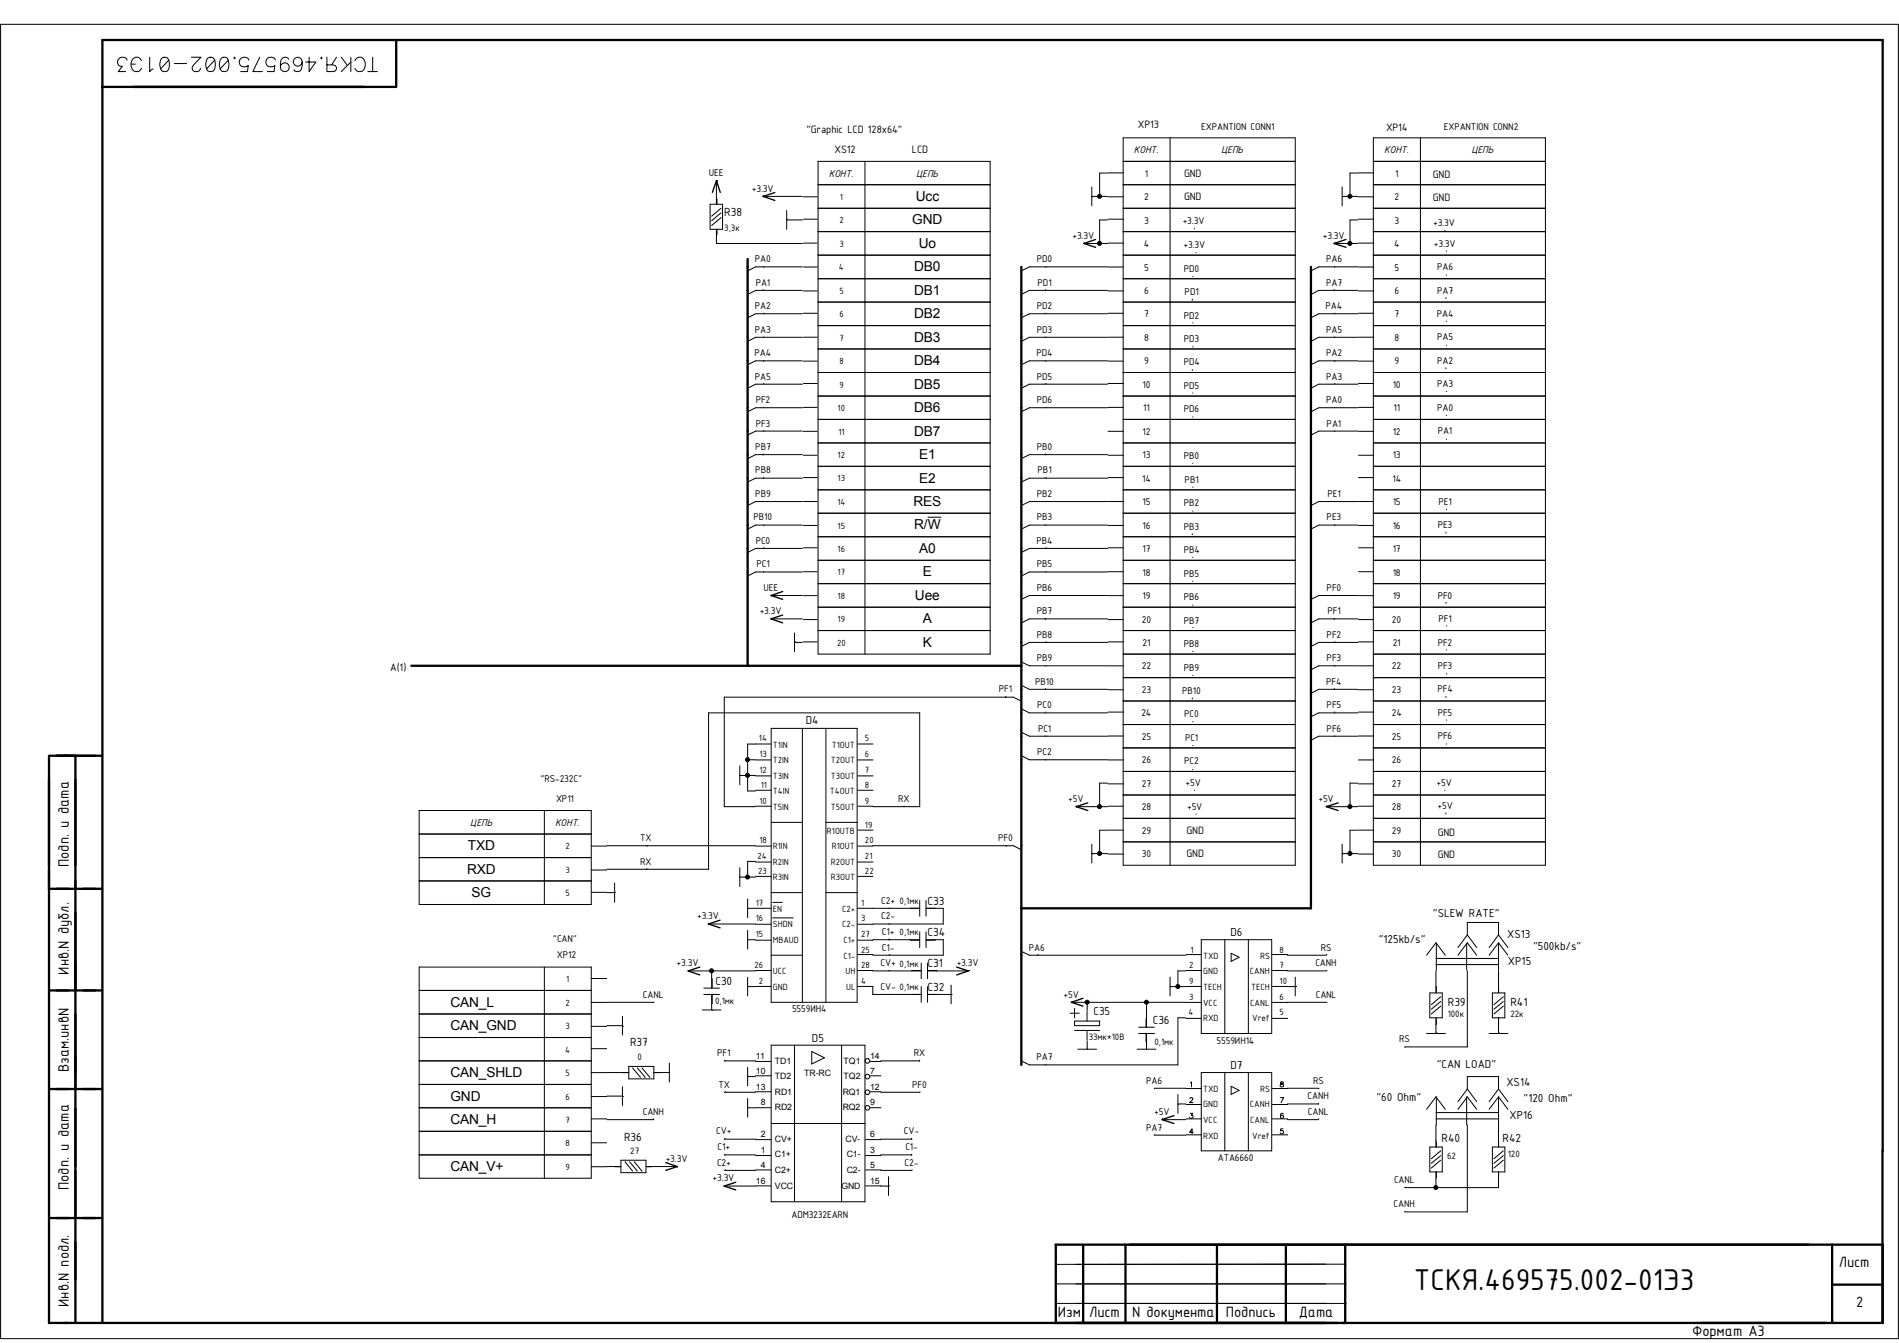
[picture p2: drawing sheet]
<svg xmlns="http://www.w3.org/2000/svg" width="420mm" height="297mm" viewBox="0 0 420 297" stroke-linecap="round" stroke-linejoin="round" font-family="sans-serif">
<g fill="none" stroke="#000" stroke-width=".51">
<path d="M22.6 19.2h64.9M87.6 8.8v10.4M165.4 57.3v89.9M225.9 59v176.5M289.9 59v141.9h-64M91 147.2h134.9M10.8 167.1v125.5h405.6v-17.1M11 167.1h11.6M16.7 167.1v125.5M11 196.6h5.7M16.9 196.6h5.7M11 219h5.7"/>
<path d="M16.9 219h5.7M11 240.8h5.7M16.9 240.8h5.7M416.3 254.5v38.1M416.4 254.5v-245.7h-393.8v283.8M11 269.4h5.7M16.9 269.4h5.7M233.4 275.3h183M233.5 275.5v17.1M239.6 275.5v17.1M248.9 275.5v17.1M269.2 275.5v17.1"/>
<path d="M284.4 275.5v17.1M297.5 275.3v17.1M405.2 275.3v17.3M405.3 284.1h11.1"/>
</g>
<g fill="none" stroke="#000" stroke-width=".22">
<path d="M.1 5.4h419.8v290.6h-419.8zM28.1 13.3a1.08 1.08 0 0 0-1.7-.4 1.08 1.08 0 0 0 .2 1.7h.5l-.9 1.2h1.6M29 14.2h.9M31.3 13.4a1.18 1.18 0 0 0-1.4-.7 1.18 1.18 0 0 0-.9 1.2 1.39 1.39 0 0 0 .3 1.5 1.39 1.39 0 0 0 1.5 .3l.5-.6M33.1 12.7v3.1l.8-.6M35.8 12.8a1.01 1.01 0 0 1 1.5 .5 2.86 2.86 0 0 1-.3 2.4 1.08 1.08 0 0 1-1.5-.5 2.52 2.52 0 0 1 .3-2.4zM37.3 13.3l-1.8 1.9M38.6 14.1h2.7M42.3 12.7h2.1l-1.4 1.5a1.01 1.01 0 0 0-.4 1.3 1.01 1.01 0 0 0 1.7-.3v-.1M46 12.8a1.01 1.01 0 0 1 1.5 .5 2.86 2.86 0 0 1-.3 2.4 1.08 1.08 0 0 1-1.5-.5 2.52 2.52 0 0 1 .3-2.4zM47.5 13.3l-1.8 1.9M49 12.8a1.01 1.01 0 0 1 1.5 .5 2.86 2.86 0 0 1-.3 2.4 1.08 1.08 0 0 1-1.5-.5 2.52 2.52 0 0 1 .3-2.4z"/>
<path d="M50.5 13.3l-1.8 1.9M51.9 12.7l.1 .1-.1 .2-.2-.2zM55 13.3a1.1 1.1 0 0 0-1.3-.6 1.1 1.1 0 0 0-.7 1.3 1.1 1.1 0 0 0 1.3 .8l.6-.3-.2 1.3h-1.5M57.4 12.7l-1.5 3.1h2.1M60.9 13.3a1.1 1.1 0 0 0-1.4-.6 1.1 1.1 0 0 0-.7 1.3 1.1 1.1 0 0 0 1.4 .8l.6-.3-.2 1.3h-1.5M63.8 13.1a.91 .91 0 0 0-1.3-.3 2.96 2.96 0 0 0-.4 2.6 .98 .98 0 0 0 1.6 .2 .98 .98 0 0 0-.3-1.6 .98 .98 0 0 0-1.4 .8M66.8 13.7a1 1 0 0 1-1.3 .9 1 1 0 0 1-.4-1.5 1 1 0 0 1 1.6 0 2.78 2.78 0 0 1-.3 2.6 .98 .98 0 0 1-1.4-.3M68.4 12.7v3.1l1.4-2.1h-2.2M71 8.8h9.7M71.1 12.7l.1 .1-.1 .2-.1-.2zM72.3 12.7v3.1l1.8-.1a.76 .76 0 0 0 0-1.2l-1.8-.1M74.4 12.7l-1 1.7"/>
<path d="M75.5 12.7l1.3 1.8M77.6 12.7v3.1M77.6 13.7l-2.1 2.1M78.5 13.4a1.18 1.18 0 0 1 1.3-.7 1.18 1.18 0 0 1 1 1.2 1.39 1.39 0 0 1-.3 1.5 1.39 1.39 0 0 1-1.5 .3l-.5-.6M81.4 15.8h2.1M82.4 12.7v3.1M180.9 35.7h38.1v109h-38.1zM191.3 35.7v109M244.9 38.3h-1.7v5.1M245 38.2h3.5M248.4 30.5h38.1v160.8h-38.1zM248.4 35.7h38.1"/>
<path d="M258.8 30.5v160.8M300.3 38.3h-1.7v5.1M300.4 38.2h3.5M303.7 35.7h38.1M303.7 30.5h38.1v160.8h-38.1zM314.2 30.5v160.8M157.1 45.2h2.7v5.5h-2.7zM158.5 50.7v3.1h19M158.5 40v5.2M158.6 40h.1M158.6 43.9v1.4M158.6 50.6v1.4"/>
<path d="M159.5 48.1l-2.1 1.8M159.5 47.1l-2.1 1.7M159.5 46.1l-2.1 1.7M168.8 43.5h.1M168.8 59.1h.1M168.8 43.2v.3M168.8 43.4h8.7M174 46.6v4.1M174 48.6h3.5M174.1 48.5h.1M177.5 59h-10.4l-1.7 .9M177.6 48.5h3.2"/>
<path d="M177.6 53.8h3.2M177.6 59.1h3.2M177.6 43.5h3.2M180.9 51.2h38.1M180.9 46.1h38.1M180.9 56.4h38.1M180.9 40.9h38.1M231.2 59.1h.1M239.7 53.8h.1M239.7 53.8h5.2M241.5 43.4h3.4M241.5 41.4v4.1"/>
<path d="M241.5 43.5h.1M244.9 59h-17.2l-1.8 .9M244.9 48.6h-1.7v5.2M245 48.5h3.5M245 53.8h3.5M245 59.1h3.5M245 43.5h3.5M248.4 51.2h38.1M248.4 46.1h38.1M248.4 56.4h38.1M248.4 40.9h38.1M264.1 50.6h.1"/>
<path d="M264.4 55.9h.1M295.1 53.8h.1M295.1 59.1h.1M295.1 53.8h5.2M296.8 43.4h3.5M296.8 41.4v4.1M296.9 43.5h.1M300.3 59h-8.6l-1.8 .9M300.3 48.6h-1.7v5.2M300.4 48.5h3.5M300.4 53.8h3.5M300.4 59.1h3.5"/>
<path d="M300.4 43.5h3.5M303.7 51.2h38.1M303.7 46.1h38.1M303.7 56.4h38.1M303.7 40.9h38.1M319.4 50.9h.1M319.8 55.5h.1M168.8 74.6h.1M168.8 79.9h.1M168.8 69.3h.1M168.8 64v.3M177.5 79.8h-10.4l-1.7 .8"/>
<path d="M177.5 74.6h-10.4l-1.7 .9M177.5 69.4h-10.4l-1.7 .9M177.5 64.2h-10.4l-1.7 .9M177.6 74.6h3.2M177.6 69.3h3.2M177.6 79.9h3.2M177.6 64.3h3.2M180.9 72h38.1M180.9 66.8h38.1M180.9 77.2h38.1M180.9 61.6h38.1M231.2 74.6h.1"/>
<path d="M231.2 79.9h.1M231.2 69.3h.1M231.2 64v.3M244.9 79.8h-17.2l-1.8 .8M244.9 74.6h-17.2l-1.8 .9M244.9 69.4h-17.2l-1.8 .9M244.9 64.2h-17.2l-1.8 .9M245 74.6h3.5M245 69.3h3.5M245 79.9h3.5M245 64.3h3.5M248.4 72h38.1"/>
<path d="M248.4 66.8h38.1M248.4 77.2h38.1M248.4 61.6h38.1M263.7 76.7h.1M263.7 71.4h.1M263.7 61.2h.1M263.7 66.1v.4M295.1 74.6h.1M295.1 79.9h.1M295.1 69.3h.1M295.1 64v.3M300.3 79.8h-8.6l-1.8 .8"/>
<path d="M300.3 74.6h-8.6l-1.8 .9M300.3 69.4h-8.6l-1.8 .9M300.3 64.2h-8.6l-1.8 .9M300.4 74.6h3.5M300.4 69.3h3.5M300.4 79.9h3.5M300.4 64.3h3.5M303.7 72h38.1M303.7 66.8h38.1M303.7 77.2h38.1M303.7 61.6h38.1M319.8 76.3h.1"/>
<path d="M319.8 71h.1M319.8 60.8h.1M319.8 65.8v.3M168.8 95.4h.1M168.8 90.1h.1M168.8 84.8h.1M177.5 95.3h-10.4l-1.7 .9M177.5 90.2h-10.4l-1.7 .9M177.5 85h-10.4l-1.7 .9M177.6 90.1h3.2M177.6 95.4h3.2M177.6 84.8h3.2"/>
<path d="M180.9 92.8h38.1M180.9 87.6h38.1M180.9 98h38.1M180.9 82.4h38.1M231.2 90.1h.1M231.2 84.8h.1M244.9 90.2h-17.2l-1.8 .9M244.9 85h-17.2l-1.8 .9M245 90.1h3.5M245 95.4h3.5M245 84.8h3.5M248.4 92.8h38.1"/>
<path d="M248.4 87.6h38.1M248.4 98h38.1M248.4 82.4h38.1M263.7 92.2h.1M263.7 86.9h.1M263.7 81.6v.4M295.1 95.4h.1M295.1 90.1h.1M295.1 84.8h.1M300.3 90.2h-8.6l-1.8 .9M300.3 85h-8.6l-1.8 .9M300.3 95.3h-8.6l-1.8 .9"/>
<path d="M300.4 90.1h3.5M300.4 95.4h3.5M300.4 84.8h3.5M303.7 92.8h38.1M303.7 87.6h38.1M303.7 98h38.1M303.7 82.4h38.1M319.8 97.2h.1M319.8 91.9h.1M319.8 86.6h.1M319.8 81.3v.3M168.8 116.2h.1"/>
<path d="M168.8 110.9h.1M168.8 105.6h.1M168.8 100.3v.4M177.5 116.1h-10.4l-1.7 .9M177.5 110.9h-10.4l-1.7 .9M177.5 105.7h-10.4l-1.7 .9M177.5 100.5h-10.4l-1.7 .9M177.6 110.9h3.2M177.6 116.2h3.2M177.6 100.7h3.2M177.6 105.6h3.2M180.9 113.5h38.1"/>
<path d="M180.9 108.3h38.1M180.9 118.7h38.1M180.9 103.1h38.1M205.2 114.4h2.9M231.2 116.2h.1M231.2 110.9h.1M231.2 105.6h.1M231.2 100.3v.4M244.9 116.1h-17.2l-1.8 .9M244.9 110.9h-17.2l-1.8 .9M244.9 105.7h-17.2l-1.8 .9M244.9 100.5h-17.2l-1.8 .9"/>
<path d="M245 110.9h3.5M245 116.2h3.5M245 100.7h3.5M245 105.6h3.5M248.4 113.5h38.1M248.4 108.3h38.1M248.4 118.7h38.1M248.4 103.1h38.1M263.7 113h.1M263.7 107.7h.1M263.7 102.4h.1M263.7 118v.3"/>
<path d="M295.1 116.2h.1M295.1 110.9h.1M300.3 116.1h-8.6l-1.8 .9M300.3 110.9h-8.6l-1.8 .9M300.4 110.9h3.5M300.4 116.2h3.5M300.4 100.7h3.5M300.4 105.6h3.5M303.7 113.5h38.1M303.7 108.3h38.1M303.7 118.7h38.1M303.7 103.1h38.1"/>
<path d="M319.8 112.7h.1M319.8 117.6v.4M168.8 126.4h.1M168.8 121.1h.1M170.6 136.9h6.9M170.6 131.7h6.9M170.6 137h.1M170.6 131.7h.1M170.6 136.7v.3M175.7 140v4.1M177.5 126.5h-10.4l-1.7 .9M177.5 121.3h-10.4l-1.7 .9"/>
<path d="M177.6 131.7h3.2M177.6 137h3.2M177.6 121.1h3.2M177.6 126.4h3.2M180.9 134.3h38.1M180.9 129.1h38.1M180.9 139.4h38.1M180.9 123.9h38.1M231.2 131.7h.1M231.2 126.4h.1M231.2 121.1h.1M231.2 136.7v.3"/>
<path d="M244.9 136.9h-17.2l-1.8 .9M244.9 131.7h-17.2l-1.8 .8M244.9 126.5h-17.2l-1.8 .9M244.9 121.3h-17.2l-1.8 .9M245 131.7h3.5M245 137h3.5M245 121.1h3.5M245 126.4h3.5M248.4 134.3h38.1M248.4 129.1h38.1M248.4 139.4h38.1M248.4 123.9h38.1"/>
<path d="M263.7 133.8h.1M263.7 128.5h.1M263.7 123.3h.1M263.7 138.8h.1M295.1 131.7h.1M295.1 136.7v.3M300.3 136.9h-8.6l-1.8 .9M300.3 131.7h-8.6l-1.8 .8M300.4 131.7h3.5M300.4 137h3.5M300.4 121.1h3.5M300.4 126.4h3.5"/>
<path d="M303.7 134.3h38.1M303.7 129.1h38.1M303.7 139.4h38.1M303.7 123.9h38.1M319.8 138.4h.1M319.8 133.1v.4M175.7 142.1h1.8M175.9 142h.1M177.6 142h3.2M222.4 153.9v.4M225.9 155.1l-1.7-.9h-64v24.2h6.9M225.9 156.8l1.8 .8h17.2"/>
<path d="M225.9 151.6l1.8 .8h17.2M225.9 146.4l1.8 .8h17.2M231.2 157.5h.1M231.2 147.2h.1M231.2 142h.1M231.2 152.2v.3M244.9 142.1h-17.2l-1.8 .9M245 147.2h3.5M245 142h3.5M245 152.5h3.5M245 157.5h3.5M248.4 144.7h38.1"/>
<path d="M248.4 155h38.1M248.4 149.9h38.1M263.7 159.6h.1M263.7 144.1h.1M263.7 149.4h.1M263.7 154.3v.4M295.1 157.5h.1M295.1 147.2h.1M295.1 142h.1M295.1 152.2v.3M300.3 142.1h-8.6l-1.8 .9M300.3 157.6h-8.6l-1.8 .9"/>
<path d="M300.3 152.4h-8.6l-1.8 .9M300.3 147.2h-8.6l-1.8 .9M300.4 147.2h3.5M300.4 142h3.5M300.4 152.5h3.5M300.4 157.5h3.5M303.7 144.7h38.1M303.7 155h38.1M303.7 149.9h38.1M319.8 159.2h.1M319.8 143.7h.1M319.8 149h.1"/>
<path d="M319.8 153.9v.4M92.7 179.2h38.1v20.8h-38.1zM120.4 179.2v20.8M163.5 171.6h.1M163.6 171.5h3.5M163.6 169.4v4.2M165.4 168l5.2 .1M167 178.3h3.6M167 174.8h3.6M167 171.6h3.6M170.6 161.1h19v60.6h-19zM170.6 164.5h-5.2v10.4h1.7"/>
<path d="M177.5 161.1v60.6M182.7 161.1v60.6M189.6 168.1h3.5M189.6 164.5h3.5M189.6 178.3h3.5M189.6 174.8h3.5M189.6 171.6h3.5M193 178.4h10.4v-20.8h-46.7v34.6h-22.5M199.8 178.3h.1M225.9 167.1l1.8 .9h17.2M225.9 161.9l1.8 .9h17.2M231.2 168.1h.1"/>
<path d="M231.2 162.8h.1M237.9 178.3h.1M238 178.4h6.9M244.9 173.2h-1.7v5.2M245 168.1h3.5M245 173.4h3.5M245 178.3h3.5M245 162.8h3.5M248.4 175.8h38.1M248.4 170.6h38.1M248.4 160.2h38.1M248.4 165.4h38.1"/>
<path d="M263.7 164.9h.1M263.7 170.2h.1M264.1 174.8h.1M293.3 178.3h.1M293.4 178.4h6.9M295.1 162.8h.1M300.3 162.8h-8.6l-1.8 .9M300.3 173.2h-1.7v5.2M300.4 168.1h3.5M300.4 173.4h3.5M300.4 178.3h3.5M300.4 162.8h3.5"/>
<path d="M303.7 175.8h38.1M303.7 170.6h38.1M303.7 160.2h38.1M303.7 165.4h38.1M319.4 174.8h.1M319.8 164.5h.1M319.8 179.7v.4M92.7 194.8h38.1M92.7 184.4h38.1M92.7 189.7h38.1M130.7 197.3h3.5M130.7 187.1h3.5"/>
<path d="M130.7 192.4h3.5M134.2 197.4h1.7M134.2 187h32.9M135.9 195.3v4.2M136 197.3h.1M143.1 187.1h.1M143.1 192v.4M163.5 193.8h.1M163.6 194h3.5M163.6 191.9v4.1M165.4 198.8v4.1M167 187.1h3.6"/>
<path d="M167 190.6h3.6M167 193.8h3.6M167.1 190.5h-1.7v3.5M170.6 197.4h6.9M170.6 181.9h6.9M170.9 199.6h2.1M182.7 197.4h6.9M182.7 181.9h6.9M189.6 187.1h3.5M189.6 183.6h3.5M189.6 190.6h3.5M189.6 193.8h3.5"/>
<path d="M193 187h31.2l1.7 .9M203.4 199.1v3.5M204.8 199.1v3.5M222.4 187.1h.1M241.5 188.8h3.4M241.5 186.7v4.1M241.5 188.9h.1M244.9 183.6h-1.7v5.2M245 183.6h3.5M245 188.9h3.5M248.4 181h38.1M248.4 186.2h38.1"/>
<path d="M264.4 180.1h.1M296.8 188.8h3.5M296.8 186.7v4.1M296.9 188.9h.1M300.3 183.6h-1.7v5.2M300.4 183.6h3.5M300.4 188.9h3.5M303.7 181h38.1M303.7 186.2h38.1M92.7 213.9h38.1v46.7h-38.1zM92.7 219h38.1M120.4 213.9v46.7"/>
<path d="M130.7 216.4h3.5M152.2 214.6h.1M152.2 214.7h14.9M155.7 219.9h3.4M155.7 218.5h3.4M156.7 204.3h10.4M156.8 204.4h.1M157.4 214.7v3.8M157.4 219.9v3.5M157.5 216.4v2.1M157.5 219.9v2.1M165.3 200.9h.1"/>
<path d="M165.3 218.2h.1M165.3 207.9h.1M165.4 205.7v4.2M165.4 216.1v4.2M165.4 218.2h1.7M165.4 207.8h1.7M167 214.6h3.6M167 207.9h3.6M167 218.2h3.6M167 204.4h3.6M170.6 211.2h6.9M170.6 200.9h-5.2"/>
<path d="M170.9 203h4.5M189.6 200.9h13.8M189.6 214.6h3.5M189.6 207.9h3.5M189.6 211.1h3.5M189.6 218.2h3.5M189.6 204.4h3.5M193 207.8h10.4M193 218.2v1.7h10.8M193 214.7h10.8M196.7 219.9h.1M196.7 211.1h.1"/>
<path d="M196.7 204.4h.1M196.7 200.9h.1M196.7 214.6h.1M196.7 207.6v.3M201.3 207.9h2.1M201.6 214.6h2.1M203.4 206.1v3.4M203.8 213v3.5M203.8 218.2v3.5M204.8 200.9h3.8v3.4h-15.6M204.8 207.9h2.1M204.8 207.8h3.8v3.4h-15.6"/>
<path d="M204.8 206.1v3.4M205.1 219.9h5.3M205.1 214.6h2.2M205.1 214.7h9.1M205.1 213v3.5M205.1 218.2v3.5M210.4 217.8v4.2M210.4 219.9h.1M214 214.6h.3M214.3 214.6h.1M225.9 210.4l1.8 .8h34.6M229.5 211.1h.1"/>
<path d="M258.8 218.2h.1M258.8 218.2h3.5M258.8 216.1v4.2M262.3 214.7h-1.8v3.5M262.3 214.6h3.5M262.3 211.1h3.5M262.3 218.2h3.5M265.7 207.8h15.6v20.8h-15.6zM270.9 207.8v20.8M272.3 210.8l1.8 .9-1.8 .9zM276.1 207.8v20.8M281.3 214.6h3.6"/>
<path d="M281.3 211.1h3.6M281.3 218.2h3.6M284.7 218.2h1.8M284.7 211.2h8.7M284.7 214.7h8.7M286.5 216.1v4.2M286.6 218.2h.1M293.3 211.1h.1M293.3 214.6h.1M315.5 211.2l2.1-2.7 2.1 2.7M316.2 219.6h2.8v5.5h-2.8zM317.6 214.7v4.9"/>
<path d="M317.6 212h13.8M317.6 213.3h13.8M317.7 208.6v6M317.7 218.2v1.4M322.5 211.2l2-2.7 2.1 2.7M324.4 208.6v6M324.5 206.8v-2.8h6.9v2.8M324.5 214.7v16.8h-13.8M324.5 206.8l-2 2.7M324.5 206.8l2.1 2.7M329.4 211.2l2-2.7 2.1 2.7M330.1 219.6h2.7v5.5h-2.7z"/>
<path d="M331.4 214.7v4.9M331.4 206.8l-2 2.7M331.4 206.8l2.1 2.7M331.4 208.6v6M10.8 224.2v16.6M92.7 234.6h38.1M92.7 239.8h38.1M92.7 224.2h38.1M92.7 229.4h38.1M130.7 237.2h8.5M130.7 227h3.5M130.7 231.9h3.5"/>
<path d="M134.2 226.8h3.5M137.7 224.7v4.2M137.8 227h.1M139.1 235.8h5.5v2.8h-5.5zM139.9 236.2l1.7 2.1M141 236.2l1.7 2.1M142 236.2l1.7 2.1M144.5 221.7h.1M144.6 221.7h-13.9M148 237.2h.1M148 237.2h-3.5M148 235.1v4.2"/>
<path d="M155.3 223.4h4.2M157.5 223.4h.1M160.2 234.6h6.9M160.3 234.4v.3M165.3 237.9h.1M165.4 236v4.2M165.4 238.1h1.7M167 237.9h3.6M167 234.7h3.6M170.6 231.1h20.7v34.7h-20.7zM175.7 231.1v34.7M179.5 232.5l2.8 1.4-2.8 1.4z"/>
<path d="M186.1 231.1v34.7M192.4 237.9h2.5M192.4 234.7h2.5M194.8 234.6h8.6M203.4 234.4v.3M231.2 235.4h.1M236.6 224.1h2.1M236.9 221.7h.1M236.9 221.7h28.9M237.7 225.8h5.5v1h-5.5zM237.7 223v2.1M237.7 227.9h5.5"/>
<path d="M238.4 232h4.1M240.4 231.9h.1M240.4 223.4v2.5M240.4 228v2.1M240.5 221.7v1.7M240.5 230.3v1.7M251.5 232h4.2M251.8 228.6h3.5M251.8 227.2h3.5M253.5 231.9h.1M253.5 225.2v2.1M253.5 228.4v2.1"/>
<path d="M253.6 221.7v5.5M253.6 228.6v3.4M262.3 225.1h-1.8v10.4h-32.8l-1.8-.9M262.3 225.2h3.5M263.3 239.5l.2-.2v1.1M265.7 237.2h15.6v17.3h-15.6zM270.9 237.2v17.3M276.1 237.2v17.3M281.3 225.2h3.6M283.3 239.3v.3l.6 .4a.38 .38 0 0 1-.4 .4 .38 .38 0 0 1-.4-.4l.7-.5v-.2zM293.3 221.7h.1M293.4 221.7h-12.1"/>
<path d="M310.6 231.6h.1M315.5 228.6h4.2M317.6 225.1v3.5M317.7 228.4h.1M317.7 225.2v1.4M318.6 220.4l-2 1.8M318.6 221.5l-2 1.7M318.6 222.5l-2 1.7M329.4 228.6h4.1M331.4 225.1v3.5M331.4 228.4h.1M332.5 220.4l-2.1 1.8"/>
<path d="M332.5 221.5l-2.1 1.7M332.5 222.5l-2.1 1.7M92.7 245h38.1M92.7 255.4h38.1M92.7 250.2h38.1M130.7 258h6.7M130.7 242.5h3.5M130.7 247.4h3.5M130.7 252.7h3.5M134.2 247.6h10.4M134.2 242.4h3.5M137.3 256.6h5.6v2.7h-5.6z"/>
<path d="M137.7 240.3v4.2M137.8 242.5h.1M138.2 256.9l1.7 2.1M139.2 256.9l1.8 2.1M140.3 256.9l1.7 2.1M142.9 258h6.9M144.5 247.4h.1M149.8 258h.1M160.2 258.8h6.9M160.2 251.9h6.9M160.2 255.4h6.9M160.2 241.6h6.9"/>
<path d="M160.3 258.7h.1M160.3 241.4h.1M160.3 251.7v.3M160.3 255.2v.3M165.3 245h.1M165.4 245h1.7M165.4 242.9v4.2M167 258.7h3.6M167 252h3.6M167 255.5h3.6M167 241.4h3.6M167 245h3.6"/>
<path d="M170.6 248.5h20.7M191.4 258.7h3.5M191.4 252h3.5M191.4 255.5h3.5M192.4 241.4h2.5M192.4 245h2.5M194.8 258.8h6.9M194.8 251.9h6.9M194.8 255.4h6.9M194.8 241.6h8.6M201.6 258.7h.1M201.6 251.7v.3"/>
<path d="M201.6 255.2v.3M203.4 241.4h.1M255.2 251h.1M255.2 240.7h.1M255.3 251h7M255.3 240.7h7M257 247.4h.1M257 247.6h5.3M260.5 244.1h1.8M260.5 242.1v4.1M260.5 244.3h.1M262.3 247.4h3.5"/>
<path d="M262.3 251h3.5M262.3 240.7h3.5M262.3 244.3h3.5M263.2 243l.1-.2 .3-.1 .2 .4-.7 .7h.8M263.2 246.2h.6l-.3 .4a.38 .38 0 0 1 .4 .4 .38 .38 0 0 1-.4 .4 .38 .38 0 0 1-.4-.3M263.9 250.4h-.8l.6-.8v1.1M272.3 240.2l1.8 .9-1.8 .9zM281.3 247.4h3.6M281.3 251h3.6M281.3 240.7h3.6M281.3 244.3h3.6M283.1 242.7h.8l-.6 1.1"/>
<path d="M283.8 249.6h-.5l-.1 .5a.4 .4 0 0 1 .6 0 .4 .4 0 0 1-.1 .6 .4 .4 0 0 1-.6-.2M283.8 246.4l-.2-.2a.53 .53 0 0 0-.4 .6 .53 .53 0 0 0 .5 .5 .34 .34 0 0 0 0-.6 .34 .34 0 0 0-.5 .3M284.7 244.1h6.9M284.7 247.6h6.9M284.7 240.7h6.9M291.6 240.7h.1M291.6 247.4h.1M291.6 243.9v.4M315.5 245.3l2.1-2.7 2.1 2.7M316.2 253.7h2.8v5.5h-2.8zM317.6 248.8v4.9M317.6 259.2v3.4"/>
<path d="M317.6 247.4h13.8M317.6 246h13.8M317.7 242.5v6.3M317.7 252.4v1.4M317.7 259.1v1.4M318.6 254.5l-2 1.7M318.6 255.6l-2 1.7M318.6 256.6l-2 1.7M322.5 245.3l2-2.7 2.1 2.7M324.4 242.5v6.3M324.5 240.8v-2.7h6.9v2.7M324.5 248.8v19.2h-13.8"/>
<path d="M324.5 240.8l-2 2.8M324.5 240.8l2.1 2.8M329.4 245.3l2-2.7 2.1 2.7M330.1 253.7h2.7v5.5h-2.7zM331.4 240.8l-2 2.8M331.4 240.8l2.1 2.8M331.4 242.5v11.3M331.4 259.1v3.5h-20.7M332.5 254.5l-2.1 1.7M332.5 255.6l-2.1 1.7M332.5 256.6l-2.1 1.7M10.8 274.6v18"/>
<path d="M160.2 262.3h6.9M160.3 262.3h.1M167 262.3h3.6M191.4 262.3h3.5M194.8 262.3h1.7M196.5 260.2v4.2M196.7 262.3h.1M297.7 279.6h-64.3M310.6 262.6h.1M310.6 267.9h.1M233.4 283.9h64.3M233.4 288.2h64.3"/>
<circle cx="191.9" cy="234.6" r=".51"/>
<circle cx="191.9" cy="238.1" r=".51"/>
<circle cx="191.9" cy="241.6" r=".51"/>
<circle cx="191.9" cy="245" r=".51"/>
</g>
<g fill="#000" stroke="#000" stroke-width=".22">
<circle cx="243.2" cy="53.8" r=".44"/>
<circle cx="243.2" cy="43.4" r=".44"/>
<circle cx="298.6" cy="43.4" r=".44"/>
<circle cx="298.6" cy="53.8" r=".44"/>
<circle cx="165.3" cy="168" r=".44"/>
<circle cx="165.3" cy="171.5" r=".44"/>
<circle cx="243.2" cy="178.4" r=".44"/>
<circle cx="298.6" cy="178.4" r=".44"/>
<circle cx="165.3" cy="194" r=".44"/>
<circle cx="243.2" cy="188.7" r=".44"/>
<circle cx="298.6" cy="188.7" r=".44"/>
<circle cx="157.4" cy="214.7" r=".44"/>
<circle cx="260.5" cy="218.2" r=".44"/>
<circle cx="240.4" cy="221.6" r=".44"/>
<circle cx="253.6" cy="221.6" r=".44"/>
<circle cx="317.6" cy="262.6" r=".44"/>
</g>
<g fill="none" stroke="#000" stroke-width=".3">
<path d="M157.6 42.5l.9-2.5 .8 2.5M171.4 42.6l-2.6 .8 2.6 .9M242.3 53l-2.6 .8 2.6 .9M297.7 53l-2.6 .8 2.6 .9M173.1 136l-2.6 .9 2.6 .9M173.1 130.8l-2.6 .9 2.6 .8M240.6 177.5l-2.6 .9 2.6 .8M296 177.5l-2.7 .9 2.7 .8M154.8 213.9l-2.6 .8 2.6 .9M159.3 203.5l-2.6 .8 2.6 .9M211.6 213.9l2.6 .8-2.6 .9M239.5 220.8l-2.6 .9 2.6 .8"/>
<path d="M147.2 257.1l2.6 .9-2.6 .8M259.6 246.7l-2.6 .9 2.6 .9M162.7 261.5l-2.6 .8 2.6 .8"/>
</g>
<text font-size="7.2" x="312.7" y="285.4">ТСКЯ.469575.002-01Э3</text>
<g font-size="3.6">
<text x="15.2" y="191.8" transform="rotate(-90 15.2 191.8)">Подп. и дата</text>
<text x="15.2" y="215.6" transform="rotate(-90 15.2 215.6)">Инв.N дубл.</text>
<text x="15.2" y="237.2" transform="rotate(-90 15.2 237.2)">Bзам.инвN</text>
<text x="15.2" y="263.2" transform="rotate(-90 15.2 263.2)">Подп. и дата</text>
<text x="406.7" y="280.1">Лист</text>
<text x="15.2" y="289.1" transform="rotate(-90 15.2 289.1)">Инв.N подл.</text>
<text x="233.9" y="291.3">Изм</text>
<text x="240.9" y="291.3">Лист</text>
<text x="250.4" y="291.3">N документа</text>
<text x="271.2" y="291.3">Подпись</text>
<text x="287.2" y="291.3">Дата</text>
<text x="410.5" y="289">2</text>
<text x="374.3" y="295.5">Формат A3</text>
</g>
<g font-size="3">
<text x="202.5" y="44.4">Ucc</text>
<text x="201.8" y="49.6">GND</text>
<text x="203.2" y="54.8">Uo</text>
<text x="202.2" y="60">DB0</text>
<text x="202.2" y="65.2">DB1</text>
<text x="202.2" y="70.4">DB2</text>
<text x="202.2" y="75.6">DB3</text>
<text x="202.2" y="80.8">DB4</text>
<text x="202.2" y="86">DB5</text>
<text x="202.2" y="91.1">DB6</text>
<text x="202.2" y="96.4">DB7</text>
<text x="203.3" y="101.5">E1</text>
<text x="203.3" y="106.7">E2</text>
<text x="202" y="111.9">RES</text>
<text x="202.2" y="117.1">R/W</text>
<text x="203.3" y="122.3">A0</text>
<text x="204.1" y="127.5">E</text>
<text x="202.4" y="132.7">Uee</text>
<text x="204.1" y="137.9">A</text>
<text x="204.1" y="143">K</text>
<text x="103.5" y="188">TXD</text>
<text x="103.3" y="193.2">RXD</text>
<text x="104.3" y="198.4">SG</text>
<text x="99.6" y="227.8">CAN_GND</text>
<text x="99.6" y="222.6">CAN_L</text>
<text x="99.6" y="238.2">CAN_SHLD</text>
<text x="99.6" y="243.4">GND</text>
<text x="99.6" y="248.6">CAN_H</text>
<text x="99.6" y="259">CAN_V+</text>
</g>
<g font-size="2.8">
<text x="160.2" y="47.8">R38</text>
<text x="178.2" y="160.2">D4</text>
<text x="205.2" y="200.1">C33</text>
<text x="316.9" y="202.7">&quot;SLEW RATE&quot;</text>
<text x="205.2" y="207">C34</text>
<text x="272.1" y="207">D6</text>
<text x="304.9" y="208.6">&quot;125kb/s&quot;</text>
<text x="333.3" y="207.4">XS13</text>
<text x="205.2" y="213.9">C31</text>
<text x="333.5" y="213.4">XP15</text>
<text x="339.1" y="210.1">&quot;500kb/s&quot;</text>
<text x="158.2" y="217.9">C30</text>
<text x="205.2" y="219.1">C32</text>
<text x="241.9" y="224.5">C35</text>
<text x="255" y="226.4">C36</text>
<text x="320.2" y="222.5">R39</text>
<text x="334.1" y="222.5">R41</text>
<text x="139.4" y="231.4">R37</text>
<text x="179.6" y="230.4">D5</text>
<text x="272.1" y="236.4">D7</text>
<text x="317.8" y="236.1">&quot;CAN LOAD&quot;</text>
<text x="304.4" y="243.5">&quot;60 Ohm&quot;</text>
<text x="333.2" y="240.2">XS14</text>
<text x="337" y="243.7">&quot;120 Ohm&quot;</text>
<text x="333.8" y="247.5">XP16</text>
<text x="138" y="252.3">R36</text>
<text x="318.8" y="252.5">R40</text>
<text x="332.3" y="252.5">R42</text>
</g>
<g font-size="2.6">
<text x="178.4" y="29.4">&quot;Graphic LCD 128x64&quot;</text>
<text x="251.7" y="28.2">XP13</text>
<text x="306.5" y="28.9">XP14</text>
<text x="184.6" y="33.8">XS12</text>
<text x="201.7" y="33.8">LCD</text>
<text x="261.9" y="39.1">GND</text>
<text x="316.9" y="39.5">GND</text>
<text x="261.9" y="44.2">GND</text>
<text x="316.9" y="44.5">GND</text>
<text x="86.3" y="148.3">A(1)</text>
<text x="262.4" y="184.5">GND</text>
<text x="318" y="184.8">GND</text>
<text x="262.4" y="189.5">GND</text>
<text x="318" y="189.8">GND</text>
</g>
<g font-size="2.4">
<text x="265.7" y="28.7">EXPANTION CONN1</text>
<text x="319.3" y="28.7">EXPANTION CONN2</text>
<text x="250.8" y="33.9">КОНТ.</text>
<text x="270.1" y="33.9">ЦЕПЬ</text>
<text x="306.2" y="33.9">КОНТ.</text>
<text x="325.4" y="33.9">ЦЕПЬ</text>
<text x="156.8" y="39">UEE</text>
<text x="183.3" y="39">КОНТ.</text>
<text x="202.6" y="39">ЦЕПЬ</text>
<text x="253.2" y="39">1</text>
<text x="308.6" y="39">1</text>
<text x="166.3" y="42.4">+3.3V</text>
<text x="253.1" y="44.3">2</text>
<text x="308.4" y="44.3">2</text>
<text x="237.2" y="52.8">+3.3V</text>
<text x="253.1" y="49.5">3</text>
<text x="261.6" y="49.5">+3.3V</text>
<text x="292.6" y="52.8">+3.3V</text>
<text x="308.4" y="49.5">3</text>
<text x="317" y="49.9">+3.3V</text>
<text x="167" y="58">PA0</text>
<text x="229.3" y="58">PD0</text>
<text x="253" y="54.6">4</text>
<text x="253.1" y="59.8">5</text>
<text x="261.8" y="54.9">+3.3V</text>
<text x="293.3" y="58">PA6</text>
<text x="308.4" y="54.6">4</text>
<text x="308.4" y="59.8">5</text>
<text x="317.1" y="54.5">+3.3V</text>
<text x="317.8" y="59.7">PA6</text>
<text x="167.1" y="63.2">PA1</text>
<text x="229.5" y="63.2">PD1</text>
<text x="253.1" y="65">6</text>
<text x="261.8" y="60.1">PD0</text>
<text x="262" y="65.2">PD1</text>
<text x="293.3" y="63.2">PA7</text>
<text x="308.4" y="65">6</text>
<text x="317.8" y="64.9">PA7</text>
<text x="167" y="68.4">PA2</text>
<text x="229.3" y="68.4">PD2</text>
<text x="253.1" y="70.2">7</text>
<text x="261.8" y="70.5">PD2</text>
<text x="293.2" y="68.4">PA4</text>
<text x="308.4" y="70.2">7</text>
<text x="317.8" y="70.1">PA4</text>
<text x="167" y="73.5">PA3</text>
<text x="229.3" y="73.5">PD3</text>
<text x="253.1" y="75.4">8</text>
<text x="261.8" y="75.6">PD3</text>
<text x="293.3" y="73.5">PA5</text>
<text x="308.4" y="75.4">8</text>
<text x="317.8" y="75.3">PA5</text>
<text x="166.9" y="78.8">PA4</text>
<text x="167" y="84">PA5</text>
<text x="229.2" y="78.8">PD4</text>
<text x="229.3" y="84">PD5</text>
<text x="253.1" y="80.6">9</text>
<text x="261.8" y="80.8">PD4</text>
<text x="293.3" y="78.8">PA2</text>
<text x="293.3" y="84">PA3</text>
<text x="308.4" y="80.6">9</text>
<text x="317.8" y="80.5">PA2</text>
<text x="167.1" y="89.1">PF2</text>
<text x="229.3" y="89.1">PD6</text>
<text x="252.7" y="85.8">10</text>
<text x="261.8" y="86">PD5</text>
<text x="293.3" y="89.1">PA0</text>
<text x="308" y="85.8">10</text>
<text x="317.8" y="85.7">PA3</text>
<text x="167.1" y="94.3">PF3</text>
<text x="252.8" y="90.9">11</text>
<text x="261.8" y="91.2">PD6</text>
<text x="293.4" y="94.3">PA1</text>
<text x="308.2" y="90.9">11</text>
<text x="317.8" y="90.9">PA0</text>
<text x="167.1" y="99.5">PB7</text>
<text x="229.3" y="99.5">PB0</text>
<text x="252.7" y="96.1">12</text>
<text x="252.7" y="101.4">13</text>
<text x="261.8" y="101.6">PB0</text>
<text x="308" y="96.1">12</text>
<text x="308" y="101.4">13</text>
<text x="318" y="96.1">PA1</text>
<text x="167.1" y="104.7">PB8</text>
<text x="229.5" y="104.7">PB1</text>
<text x="252.6" y="106.5">14</text>
<text x="262" y="106.8">PB1</text>
<text x="308" y="106.5">14</text>
<text x="167.1" y="109.9">PB9</text>
<text x="229.3" y="109.9">PB2</text>
<text x="252.7" y="111.7">15</text>
<text x="261.8" y="112">PB2</text>
<text x="293.6" y="109.9">PE1</text>
<text x="308" y="111.7">15</text>
<text x="318.1" y="111.6">PE1</text>
<text x="166.7" y="115.1">PB10</text>
<text x="229.3" y="115.1">PB3</text>
<text x="252.7" y="116.9">16</text>
<text x="261.8" y="117.1">PB3</text>
<text x="293.4" y="115.1">PE3</text>
<text x="308" y="116.9">16</text>
<text x="318" y="116.8">PE3</text>
<text x="167.1" y="120.3">PC0</text>
<text x="167.3" y="125.4">PC1</text>
<text x="229.2" y="120.3">PB4</text>
<text x="229.3" y="125.4">PB5</text>
<text x="252.7" y="122.1">17</text>
<text x="261.8" y="122.4">PB4</text>
<text x="308" y="122.1">17</text>
<text x="168.9" y="130.6">UEE</text>
<text x="229.3" y="130.6">PB6</text>
<text x="252.7" y="127.3">18</text>
<text x="261.8" y="127.5">PB5</text>
<text x="293.4" y="130.6">PF0</text>
<text x="308" y="127.3">18</text>
<text x="168" y="135.9">+3.3V</text>
<text x="229.3" y="135.9">PB7</text>
<text x="252.5" y="137.7">20</text>
<text x="252.7" y="132.5">19</text>
<text x="261.8" y="132.7">PB6</text>
<text x="261.8" y="137.9">PB7</text>
<text x="293.6" y="135.9">PF1</text>
<text x="307.9" y="137.7">20</text>
<text x="308" y="132.5">19</text>
<text x="318" y="132.4">PF0</text>
<text x="318.1" y="137.5">PF1</text>
<text x="229.3" y="141">PB8</text>
<text x="252.7" y="142.8">21</text>
<text x="261.8" y="143.1">PB8</text>
<text x="293.4" y="141">PF2</text>
<text x="308" y="142.8">21</text>
<text x="318" y="142.8">PF2</text>
<text x="229.3" y="146.2">PB9</text>
<text x="252.5" y="148">22</text>
<text x="261.8" y="148.3">PB9</text>
<text x="293.4" y="146.2">PF3</text>
<text x="307.9" y="148">22</text>
<text x="318" y="148">PF3</text>
<text x="220.9" y="153.1">PF1</text>
<text x="228.9" y="151.4">PB10</text>
<text x="252.5" y="153.3">23</text>
<text x="261.5" y="153.5">PB10</text>
<text x="293.3" y="151.4">PF4</text>
<text x="307.9" y="153.3">23</text>
<text x="317.9" y="153.1">PF4</text>
<text x="229.4" y="156.6">PC0</text>
<text x="229.6" y="161.8">PC1</text>
<text x="252.4" y="158.4">24</text>
<text x="261.9" y="158.7">PC0</text>
<text x="293.4" y="161.8">PF6</text>
<text x="293.4" y="156.6">PF5</text>
<text x="307.8" y="158.4">24</text>
<text x="318" y="158.3">PF5</text>
<text x="229.4" y="167">PC2</text>
<text x="252.5" y="163.6">25</text>
<text x="262.1" y="163.9">PC1</text>
<text x="307.9" y="163.6">25</text>
<text x="318" y="163.5">PF6</text>
<text x="119.5" y="172.9">&quot;RS-232C&quot;</text>
<text x="252.5" y="174">27</text>
<text x="252.5" y="168.8">26</text>
<text x="261.9" y="169">PC2</text>
<text x="262.2" y="173.9">+5V</text>
<text x="307.9" y="174">27</text>
<text x="307.9" y="168.8">26</text>
<text x="317.7" y="173.9">+5V</text>
<text x="123" y="177.3">XP11</text>
<text x="198.7" y="177.3">RX</text>
<text x="236.3" y="177.3">+5V</text>
<text x="252.5" y="179.2">28</text>
<text x="262.6" y="179.1">+5V</text>
<text x="291.6" y="177.3">+5V</text>
<text x="307.9" y="179.2">28</text>
<text x="317.9" y="178.9">+5V</text>
<text x="104" y="182.6">ЦЕПЬ</text>
<text x="122.8" y="182.6">КОНТ.</text>
<text x="252.5" y="184.4">29</text>
<text x="307.9" y="184.4">29</text>
<text x="141.6" y="191.2">RX</text>
<text x="141.6" y="186">TX</text>
<text x="220.8" y="186">PF0</text>
<text x="252.5" y="189.6">30</text>
<text x="307.9" y="189.6">30</text>
<text x="154.2" y="203.3">+3.3V</text>
<text x="194.9" y="203.3">C2-</text>
<text x="194.9" y="199.9">C2+ 0,1мк</text>
<text x="122.3" y="208.4">&quot;CAN&quot;</text>
<text x="195" y="206.8">C1+ 0,1мк</text>
<text x="123.2" y="211.9">XP12</text>
<text x="149.7" y="213.7">+3.3V</text>
<text x="194.7" y="213.7">CV+ 0,1мк</text>
<text x="195" y="210.2">C1-</text>
<text x="211.6" y="213.7">+3.3V</text>
<text x="227.5" y="210.2">PA6</text>
<text x="290.9" y="213.7">CANH</text>
<text x="292.1" y="210.2">RS</text>
<text x="142.2" y="220.6">CANL</text>
<text x="194.7" y="218.9">CV- 0,1мк</text>
<text x="235.2" y="220.6">+5V</text>
<text x="291" y="220.6">CANL</text>
<text x="175.2" y="223.9">5559ИН4</text>
<text x="158.6" y="233.6">PF1</text>
<text x="202.1" y="233.6">RX</text>
<text x="269.1" y="230.8">5559ИН14</text>
<text x="309.5" y="230.5">RS</text>
<text x="229.2" y="234.4">PA7</text>
<text x="253.5" y="239.7">PA6</text>
<text x="290.4" y="239.7">RS</text>
<text x="158.9" y="240.5">TX</text>
<text x="201.7" y="240.5">PF0</text>
<text x="289.2" y="243.1">CANH</text>
<text x="142.2" y="246.6">CANH</text>
<text x="158.4" y="250.9">CV+</text>
<text x="199.9" y="250.9">CV-</text>
<text x="253.5" y="250">PA7</text>
<text x="255.3" y="246.6">+5V</text>
<text x="289.3" y="246.6">CANL</text>
<text x="147.2" y="256.9">+3.3V</text>
<text x="158.6" y="257.8">C2+</text>
<text x="158.7" y="254.3">C1+</text>
<text x="200.1" y="257.8">C2-</text>
<text x="200.2" y="254.3">C1-</text>
<text x="269.3" y="256.8">ATA6660</text>
<text x="157.6" y="261.2">+3.3V</text>
<text x="308.3" y="261.6">CANL</text>
<text x="175.1" y="269.4">ADM3232EARN</text>
<text x="308.2" y="267">CANH</text>
</g>
<g font-size="2.2">
<text x="160.2" y="51.2">3,3к</text>
<text x="158.2" y="222">0,1мк</text>
<text x="320.2" y="225">100к</text>
<text x="334.1" y="225">22к</text>
<text x="240.8" y="230">33мк*10В</text>
<text x="255.3" y="231.1">0,1мк</text>
<text x="141" y="234.5">0</text>
<text x="139.4" y="255.3">27</text>
<text x="320" y="256.3">62</text>
<text x="333.5" y="255.9">120</text>
</g>
<g font-size="2.1">
<text x="185.8" y="44.2">1</text>
<text x="185.6" y="49.4">2</text>
<text x="185.6" y="59.8">4</text>
<text x="185.6" y="54.6">3</text>
<text x="185.6" y="65">5</text>
<text x="185.6" y="70.2">6</text>
<text x="185.6" y="75.4">7</text>
<text x="185.6" y="80.5">8</text>
<text x="185.6" y="85.7">9</text>
<text x="185.3" y="90.9">10</text>
<text x="185.3" y="101.3">12</text>
<text x="185.4" y="96.1">11</text>
<text x="185.3" y="106.5">13</text>
<text x="185.2" y="111.7">14</text>
<text x="185.3" y="116.9">15</text>
<text x="185.3" y="122.1">16</text>
<text x="185.3" y="127.3">17</text>
<text x="185.3" y="132.4">18</text>
<text x="185.3" y="137.6">19</text>
<text x="185.1" y="142.8">20</text>
<text x="167.9" y="164">14</text>
<text x="168" y="167.4">13</text>
<text x="170.9" y="165.3">T1IN</text>
<text x="184" y="165.3">T1OUT</text>
<text x="191.3" y="164">5</text>
<text x="191.3" y="167.4">6</text>
<text x="168" y="170.9">12</text>
<text x="170.9" y="168.7">T2IN</text>
<text x="170.9" y="172.2">T3IN</text>
<text x="183.7" y="168.7">T2OUT</text>
<text x="183.7" y="172.2">T3OUT</text>
<text x="191.3" y="170.9">7</text>
<text x="168" y="177.8">10</text>
<text x="168.3" y="174.3">11</text>
<text x="170.9" y="175.7">T4IN</text>
<text x="170.9" y="179.2">T5IN</text>
<text x="183.6" y="175.7">T4OUT</text>
<text x="183.7" y="179.2">T5OUT</text>
<text x="191.3" y="174.3">8</text>
<text x="191.3" y="177.8">9</text>
<text x="182.9" y="184.3">R1OUTB</text>
<text x="191.3" y="183">19</text>
<text x="125.1" y="187.8">2</text>
<text x="167.6" y="189.9">24</text>
<text x="168" y="186.4">18</text>
<text x="170.9" y="191.3">R2IN</text>
<text x="170.9" y="187.8">R1IN</text>
<text x="183.7" y="191.3">R2OUT</text>
<text x="184" y="187.8">R1OUT</text>
<text x="191.3" y="189.9">21</text>
<text x="191.3" y="186.4">20</text>
<text x="125.1" y="193">3</text>
<text x="167.7" y="193.4">23</text>
<text x="170.9" y="194.7">R3IN</text>
<text x="183.7" y="194.7">R3OUT</text>
<text x="191.3" y="193.4">22</text>
<text x="125.1" y="198.2">5</text>
<text x="167.1" y="200.3">17</text>
<text x="167.1" y="203.8">16</text>
<text x="170.9" y="201.6">EN</text>
<text x="186.3" y="201.6">C2+</text>
<text x="190.5" y="200.3">1</text>
<text x="190.5" y="203.8">3</text>
<text x="167.1" y="207.2">15</text>
<text x="170.9" y="208.5">MBAUD</text>
<text x="170.9" y="205.1">SHDN</text>
<text x="186.3" y="205.1">C2-</text>
<text x="186.5" y="208.5">C1+</text>
<text x="190.5" y="207.2">27</text>
<text x="166.8" y="214.1">26</text>
<text x="170.9" y="215.5">UCC</text>
<text x="186.5" y="212">C1-</text>
<text x="187" y="215.5">UH</text>
<text x="190.5" y="210.7">25</text>
<text x="190.5" y="214.1">28</text>
<text x="263" y="214.1">2</text>
<text x="263.3" y="210.7">1</text>
<text x="266.1" y="212">TXD</text>
<text x="266.1" y="215.5">GND</text>
<text x="276.4" y="215.5">CANH</text>
<text x="278.7" y="212">RS</text>
<text x="283" y="210.7">8</text>
<text x="283" y="214.1">7</text>
<text x="125.2" y="217.2">1</text>
<text x="167.8" y="217.6">2</text>
<text x="170.9" y="219">GND</text>
<text x="187.1" y="219">UL</text>
<text x="190.5" y="217.6">4</text>
<text x="263" y="221.1">3</text>
<text x="263" y="217.6">9</text>
<text x="266.1" y="219">TECH</text>
<text x="276.7" y="219">TECH</text>
<text x="283" y="221.1">6</text>
<text x="283" y="217.6">10</text>
<text x="125.1" y="222.4">2</text>
<text x="125.1" y="227.6">3</text>
<text x="262.9" y="224.5">4</text>
<text x="266.1" y="222.4">VCC</text>
<text x="266.1" y="225.9">RXD</text>
<text x="276.5" y="222.4">CANL</text>
<text x="277" y="225.9">Vref</text>
<text x="283" y="224.5">5</text>
<text x="125" y="232.8">4</text>
<text x="125.1" y="238">5</text>
<text x="125.1" y="243.2">6</text>
<text x="266.1" y="241.4">TXD</text>
<text x="266.1" y="244.9">GND</text>
<text x="276.4" y="244.9">CANH</text>
<text x="278.7" y="241.4">RS</text>
<text x="125.1" y="248.3">7</text>
<text x="266.1" y="251.8">RXD</text>
<text x="266.1" y="248.3">VCC</text>
<text x="276.5" y="248.3">CANL</text>
<text x="277" y="251.8">Vref</text>
<text x="125.1" y="253.5">8</text>
<text x="125.1" y="258.7">9</text>
</g>
<g font-size="1.9">
<text x="167.2" y="237.6">10</text>
<text x="167.2" y="234.1">11</text>
<text x="171.4" y="238.7">TD2</text>
<text x="171.4" y="235.2">TD1</text>
<text x="177.9" y="238">TR-RC</text>
<text x="186.6" y="238.7">TQ2</text>
<text x="186.6" y="235.2">TQ1</text>
<text x="192.4" y="237.6">7</text>
<text x="192.4" y="234.1">14</text>
<text x="167.2" y="241">13</text>
<text x="168.3" y="244.5">8</text>
<text x="171.4" y="242.1">RD1</text>
<text x="171.4" y="245.6">RD2</text>
<text x="186.4" y="245.6">RQ2</text>
<text x="186.4" y="242.1">RQ1</text>
<text x="192.4" y="244.5">9</text>
<text x="192.4" y="241">12</text>
<text x="168.3" y="251.4">2</text>
<text x="192.4" y="251.4">6</text>
<text x="168.3" y="254.9">1</text>
<text x="171.4" y="252.5">CV+</text>
<text x="171.4" y="255.9">C1+</text>
<text x="187" y="252.5">CV-</text>
<text x="187.3" y="255.9">C1-</text>
<text x="192.4" y="254.9">3</text>
<text x="167.2" y="261.8">16</text>
<text x="168.3" y="258.3">4</text>
<text x="171.4" y="259.4">C2+</text>
<text x="171.4" y="262.9">VCC</text>
<text x="186.1" y="262.9">GND</text>
<text x="187.3" y="259.4">C2-</text>
<text x="192.4" y="258.3">5</text>
<text x="192.4" y="261.8">15</text>
</g>
</svg>
